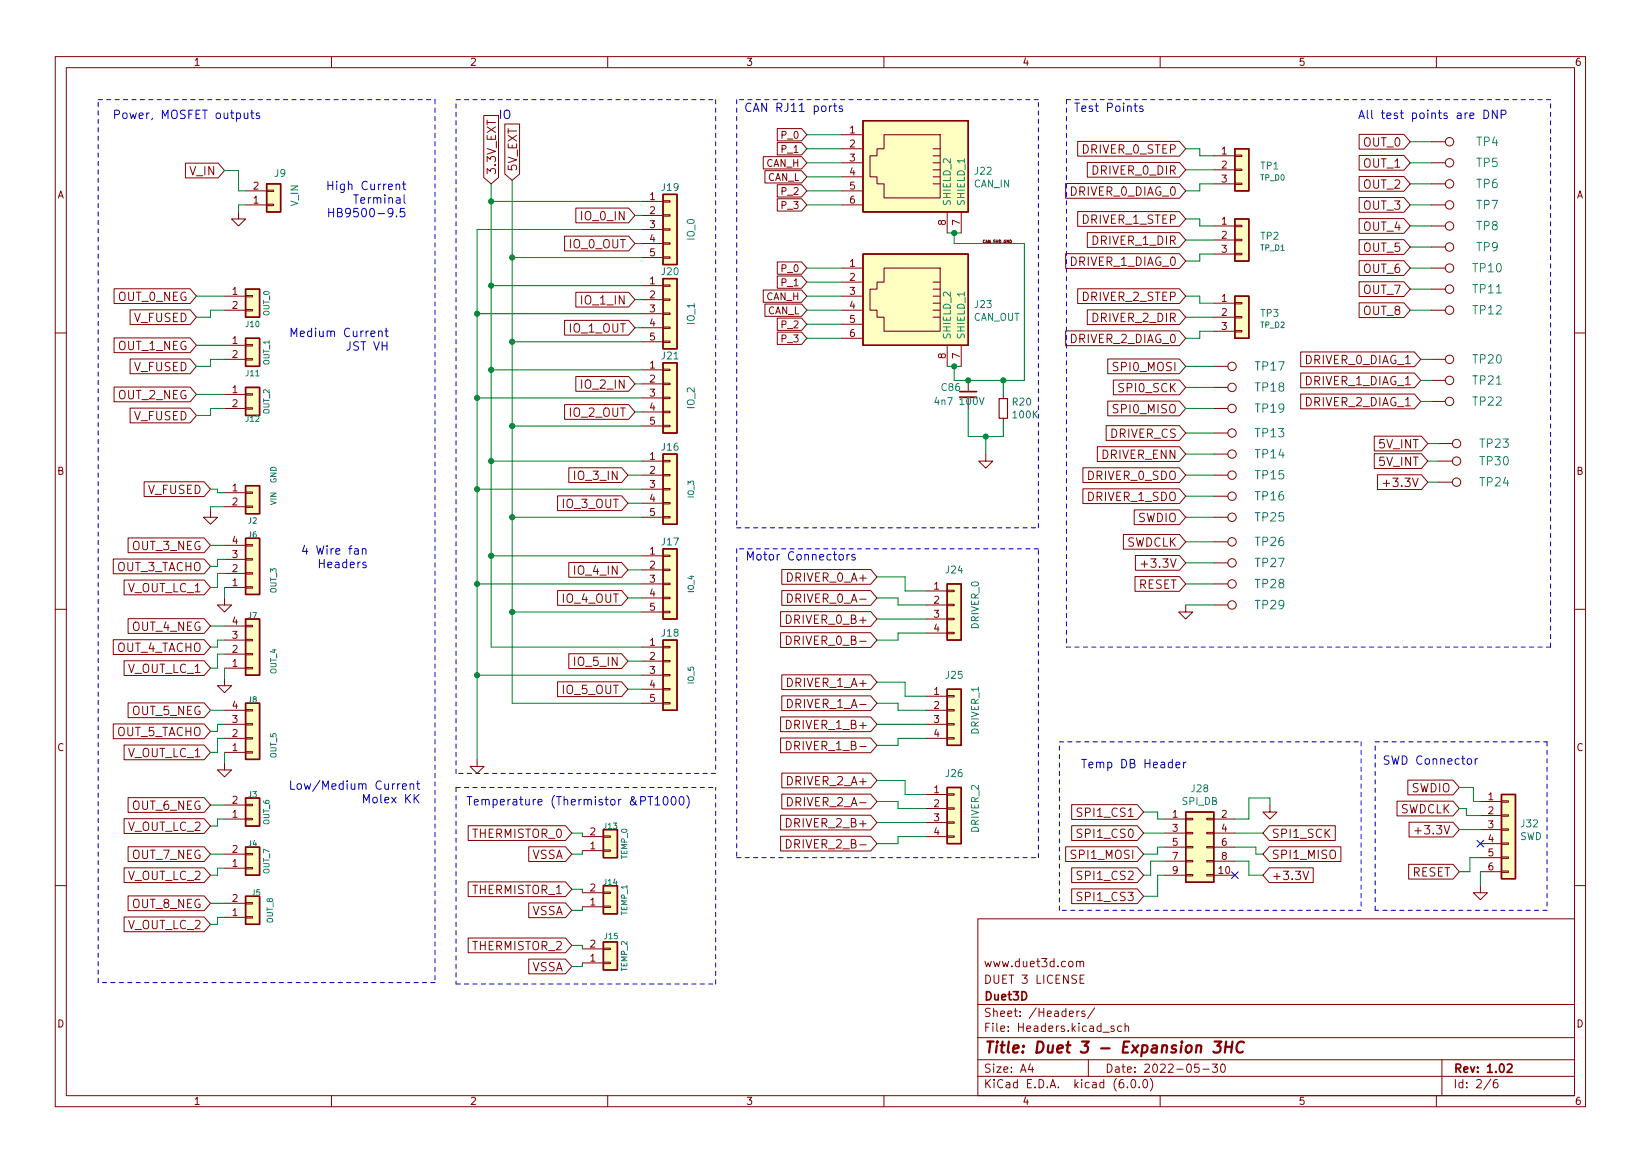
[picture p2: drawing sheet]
<svg xmlns="http://www.w3.org/2000/svg" width="297mm" height="210mm" viewBox="0 0 297 210" stroke-linecap="round" stroke-linejoin="round" font-family="sans-serif">
<g fill="none" stroke="#840000" stroke-width=".18">
<path d="M10 10.2h277v190.1h-277zM12 12.2h273v186.1h-273zM60 10.2v2M110 10.2v2M160 10.2v2M210 10.2v2M260 10.2v2M33.6 29.5h5.9l1.1 1.4-1.1 1.3h-5.9zM43.2 38.3v1.3h1.2l-1.2 1.3-1.3-1.3h1.3M44.4 37.1h3.9M44.4 34.5h3.9M48.3 34.4h1.2v.3h-1.2z"/>
<path d="M48.3 37h1.2v.2h-1.2zM87.6 20.9h2.6v11.2l-1.3 1.2-1.3-1.2zM91.4 22.4h2.6v9.1l-1.3 1.1-1.3-1.1zM104.2 37.6h9.6l1.1 1.4-1.1 1.3h-9.6zM116.2 36.4h3.8M116.2 39h3.8M120 38.9h1.3v.2h-1.3zM120 36.3h1.3v.3h-1.3zM138.2 28.3h6.9l.9 1.2-.9 1.1h-6.9zM138.5 30.9h6.6l.9 1.1-.9 1.1h-6.6zM140.7 25.8h4.4l.9 1.1-.9 1.1h-4.4zM140.7 23.3h4.4l.9 1.1-.9 1.1h-4.4z"/>
<path d="M140.7 36h4.4l.9 1.1-.9 1.1h-4.4zM140.7 33.4h4.4l.9 1.1-.9 1.1h-4.4zM152.4 37.1h3.8M152.4 34.5h3.8M152.4 24.4h3.8M152.4 26.9h3.8M152.4 29.5h3.8M152.4 32h3.8M160 24.4h10.2v11.4h-10.2v-2.5h-1.3v-1.3h-1.2v-3.8h1.2v-1.3h1.3zM168.9 26.9h1.3M168.9 28.2h1.3M168.9 29.5h1.3"/>
<path d="M168.9 30.7h1.3M168.9 32h1.3M168.9 33.3h1.3M171.4 38.3v3.9M174 38.3v3.9M192.9 33.2h20.6l1.1 1.3-1.1 1.4h-20.6zM195.1 38.3h18.4l1.1 1.3-1.1 1.4h-18.4zM195.1 25.6h18.4l1.1 1.3-1.1 1.4h-18.4zM196.8 29.4h16.7l1.1 1.3-1.1 1.4h-16.7zM219.7 28.2h3.8M219.7 30.7h3.8M219.7 33.3h3.8"/>
<path d="M223.5 33.1h1.3v.3h-1.3zM223.5 30.6h1.3v.3h-1.3zM223.5 28.1h1.3v.2h-1.3zM246 39.6h8.1l1.2 1.3-1.2 1.3h-8.1zM246 28.1h8.1l1.2 1.4-1.2 1.3h-8.1zM246 31.9h8.1l1.2 1.4-1.2 1.3h-8.1zM246 24.3h8.1l1.2 1.3-1.2 1.4h-8.1zM246 35.7h8.1l1.2 1.4-1.2 1.3h-8.1zM259.1 37.1h2.5M259.1 33.3h2.5M259.1 29.5h2.5M259.1 25.6h2.5"/>
<path d="M20.6 52.3h13.8l1.2 1.3-1.2 1.3h-13.8zM23.5 56.1h10.9l1.2 1.3-1.2 1.3h-10.9zM40.6 53.6h3.8M40.6 56.1h3.8M44.4 56h1.3v.3h-1.3zM44.4 53.5h1.3v.2h-1.3zM102.2 42.7h11.6l1.1 1.4-1.1 1.3h-11.6zM102.2 58h11.6l1.1 1.3-1.1 1.3h-11.6zM104.2 52.9h9.6l1.1 1.3-1.1 1.4h-9.6zM116.2 51.7h3.8M116.2 54.2h3.8M116.2 56.8h3.8"/>
<path d="M116.2 59.3h3.8M116.2 41.5h3.8M116.2 44.1h3.8M116.2 46.6h3.8M120 59.2h1.3v.2h-1.3zM120 56.6h1.3v.3h-1.3zM120 54.1h1.3v.3h-1.3zM120 51.6h1.3v.2h-1.3zM120 46.5h1.3v.2h-1.3zM120 43.9h1.3v.3h-1.3zM120 41.4h1.3v.3h-1.3zM138.2 52.5h6.9l.9 1.1-.9 1.1h-6.9z"/>
<path d="M138.5 55h6.6l.9 1.1-.9 1.1h-6.6zM140.7 57.6h4.4l.9 1.1-.9 1.1h-4.4zM140.7 49.9h4.4l.9 1.1-.9 1.2h-4.4zM140.7 47.4h4.4l.9 1.1-.9 1.1h-4.4zM152.4 48.5h3.8M152.4 53.6h3.8M152.4 56.1h3.8M152.4 51h3.8M152.4 58.7h3.8M160 48.5h10.2v11.4h-10.2v-2.5h-1.3v-1.3h-1.2v-3.8h1.2v-1.3h1.3zM168.9 51h1.3M168.9 52.3h1.3"/>
<path d="M168.9 53.6h1.3M168.9 54.9h1.3M168.9 56.1h1.3M168.9 57.4h1.3M192.9 59.9h20.6l1.1 1.3-1.1 1.3h-20.6zM192.9 45.9h20.6l1.1 1.3-1.1 1.4h-20.6zM195.1 52.3h18.4l1.1 1.3-1.1 1.3h-18.4zM196.8 56.1h16.7l1.1 1.3-1.1 1.3h-16.7zM196.8 42.1h16.7l1.1 1.3-1.1 1.4h-16.7zM219.7 40.9h3.8M219.7 54.9h3.8M219.7 57.4h3.8"/>
<path d="M219.7 59.9h3.8M219.7 43.4h3.8M219.7 46h3.8M223.5 59.8h1.3v.3h-1.3zM223.5 57.3h1.3v.2h-1.3zM223.5 54.7h1.3v.3h-1.3zM223.5 45.8h1.3v.3h-1.3zM223.5 43.3h1.3v.3h-1.3zM223.5 40.8h1.3v.2h-1.3zM246 47.2h8.1l1.2 1.3-1.2 1.3h-8.1zM246 43.4h8.1l1.2 1.3-1.2 1.3h-8.1zM246 51h8.1l1.2 1.3-1.2 1.4h-8.1z"/>
<path d="M246 54.8h8.1l1.2 1.3-1.2 1.4h-8.1zM259.1 48.5h2.5M259.1 40.9h2.5M259.1 56.1h2.5M259.1 52.3h2.5M259.1 44.7h2.5M10 60.2h2M20.6 61.1h13.8l1.2 1.4-1.2 1.3h-13.8zM20.6 70h13.8l1.2 1.4-1.2 1.3h-13.8zM23.5 65h10.9l1.2 1.3-1.2 1.3h-10.9zM23.5 73.8h10.9l1.2 1.4-1.2 1.3h-10.9zM40.6 71.4h3.8"/>
<path d="M40.6 73.9h3.8M40.6 62.5h3.8M40.6 65h3.8M44.4 73.8h1.3v.2h-1.3zM44.4 71.2h1.3v.3h-1.3zM44.4 64.9h1.3v.2h-1.3zM44.4 62.4h1.3v.2h-1.3zM102.2 73.2h11.6l1.1 1.3-1.1 1.4h-11.6zM104.2 68.1h9.6l1.1 1.4-1.1 1.3h-9.6zM116.2 66.9h3.8M116.2 69.5h3.8M116.2 72h3.8"/>
<path d="M116.2 74.5h3.8M116.2 77.1h3.8M116.2 61.8h3.8M120 77h1.3v.2h-1.3zM120 74.4h1.3v.3h-1.3zM120 71.9h1.3v.2h-1.3zM120 69.3h1.3v.3h-1.3zM120 66.8h1.3v.3h-1.3zM120 61.7h1.3v.3h-1.3zM140.7 60.1h4.4l.9 1.1-.9 1.1h-4.4zM152.4 61.2h3.8M171.4 62.5v3.8"/>
<path d="M174 62.5v3.8M175.3 68.8v2.1M181.6 71.4v.7M181.6 75.7v.7M200.2 77h13.3l1.1 1.4-1.1 1.3h-13.3zM200.5 65h13l1.1 1.3-1.1 1.3h-13zM200.5 72.6h13l1.1 1.3-1.1 1.3h-13zM201.5 68.8h12l1.1 1.3-1.1 1.3h-12zM219.7 73.9h2.5M219.7 70.1h2.5M219.7 78.4h2.5M219.7 66.3h2.5"/>
<path d="M235.4 71.3h20.6l1.2 1.3-1.2 1.4h-20.6zM235.4 63.7h20.6l1.2 1.3-1.2 1.4h-20.6zM235.4 67.5h20.6l1.2 1.3-1.2 1.4h-20.6zM248.8 78.9h8.5l1.1 1.4-1.1 1.3h-8.5zM259.1 65h2.5M259.1 72.6h2.5M259.1 68.8h2.5M285 60.2h2M23.2 97.3h13.8l1.1 1.4-1.1 1.3h-13.8zM26.1 87.2h10.9l1.1 1.3-1.1 1.3h-10.9zM38.1 92.3v1.3h1.3l-1.3 1.3-1.3-1.3h1.3M40.6 89.1h3.8"/>
<path d="M40.6 91.7h3.8M40.6 98.7h3.8M44.4 91.6h1.3v.2h-1.3zM44.4 89h1.3v.3h-1.3zM44.4 98.5h1.3v.3h-1.3zM100.9 89.7h11.6l1.2 1.4-1.2 1.3h-11.6zM103 84.6h9.5l1.2 1.4-1.2 1.3h-9.5zM116.2 83.4h3.8M116.2 86h3.8M116.2 93.6h3.8M116.2 88.5h3.8M116.2 91.1h3.8"/>
<path d="M120 93.5h1.3v.2h-1.3zM120 90.9h1.3v.3h-1.3zM120 88.4h1.3v.2h-1.3zM120 85.8h1.3v.3h-1.3zM120 83.3h1.3v.3h-1.3zM178.4 82.2v1.2h1.3l-1.3 1.3-1.2-1.3h1.2M196 84.6h17.5l1.1 1.4-1.1 1.3h-17.5zM196 88.4h17.5l1.1 1.4-1.1 1.3h-17.5zM198.6 80.8h14.9l1.1 1.4-1.1 1.3h-14.9zM203.3 96.7h10.2l1.1 1.3-1.1 1.4h-10.2zM205.3 92.3h8.2l1.1 1.3-1.1 1.3h-8.2zM219.7 82.2h2.5"/>
<path d="M219.7 98h2.5M219.7 86h2.5M219.7 89.8h2.5M219.7 93.6h2.5M248.8 82.1h8.5l1.1 1.3-1.1 1.4h-8.5zM249.3 85.9h8l1.1 1.3-1.1 1.4h-8zM250.4 87.5h1.1M260.3 87.2h2.6M260.3 80.3h2.6M260.3 83.4h2.6M10 110.2h2M20.5 101.1h16.5l1.1 1.4-1.1 1.3h-16.5z"/>
<path d="M20.5 115.8h16.5l1.1 1.3-1.1 1.3h-16.5zM22.5 105h14.5l1.1 1.3-1.1 1.3h-14.5zM22.5 119.6h14.5l1.1 1.3-1.1 1.3h-14.5zM23.2 111.9h13.8l1.1 1.4-1.1 1.3h-13.8zM40.6 108.2v1.3h1.3l-1.3 1.2-1.2-1.2h1.2M40.6 118.4h3.8M40.6 115.8h3.8M40.6 113.3h3.8M40.6 106.3h3.8M40.6 103.8h3.8M40.6 101.2h3.8M44.4 113.2h1.3v.2h-1.3z"/>
<path d="M44.4 115.7h1.3v.2h-1.3zM44.4 118.2h1.3v.3h-1.3zM44.4 101.1h1.3v.2h-1.3zM44.4 103.6h1.3v.3h-1.3zM44.4 106.2h1.3v.2h-1.3zM100.9 106.9h11.6l1.2 1.3-1.2 1.3h-11.6zM103 118.3h9.5l1.2 1.3-1.2 1.4h-9.5zM103 101.8h9.5l1.2 1.3-1.2 1.4h-9.5zM116.2 100.6h3.8M116.2 103.1h3.8M116.2 105.7h3.8M116.2 108.2h3.8"/>
<path d="M116.2 110.7h3.8M116.2 117.1h3.8M116.2 119.6h3.8M120 110.6h1.3v.3h-1.3zM120 108.1h1.3v.2h-1.3zM120 105.5h1.3v.3h-1.3zM120 103h1.3v.2h-1.3zM120 100.5h1.3v.2h-1.3zM120 119.5h1.3v.3h-1.3zM120 117h1.3v.2h-1.3zM141.3 110.7h16.3l1.1 1.3-1.1 1.3h-16.3zM141.3 114.5h16.3l1.1 1.3-1.1 1.4h-16.3z"/>
<path d="M141.5 106.9h16.1l1.1 1.3-1.1 1.3h-16.1zM141.5 103.1h16.1l1.1 1.3-1.1 1.3h-16.1zM142.3 115.1a.77 .77 0 0 1 .9 .8 .77 .77 0 0 1-.9 .7zM142.6 107.5a.77 .77 0 0 1 .8 .7 .77 .77 0 0 1-.8 .8zM167.6 106.9h3.8M167.6 109.5h3.8M167.6 112h3.8M167.6 114.5h3.8M171.4 114.4h1.3v.3h-1.3zM171.4 111.9h1.3v.2h-1.3zM171.4 109.3h1.3v.3h-1.3zM171.4 106.8h1.3v.3h-1.3z"/>
<path d="M205.4 104.3h8.1l1.1 1.4-1.1 1.3h-8.1zM205.5 100.5h8l1.1 1.3-1.1 1.4h-8zM206.6 102.1h1.1M214.6 109.5v1.2h1.3l-1.3 1.3-1.2-1.3h1.2M219.7 105.7h2.5M219.7 109.5h2.5M219.7 101.8h2.5M285 110.2h2M20.5 131h16.5l1.1 1.3-1.1 1.4h-16.5zM22.5 134.8h14.5l1.1 1.3-1.1 1.4h-14.5zM23.2 127.2h13.8l1.1 1.3-1.1 1.4h-13.8zM40.6 122.8v1.3h1.3l-1.3 1.2-1.2-1.2h1.2"/>
<path d="M40.6 138v1.3h1.3l-1.3 1.3-1.2-1.3h1.2M40.6 128.5h3.8M40.6 131.1h3.8M40.6 133.6h3.8M40.6 136.1h3.8M40.6 120.9h3.8M44.4 128.4h1.3v.2h-1.3zM44.4 130.9h1.3v.3h-1.3zM44.4 133.5h1.3v.2h-1.3zM44.4 136h1.3v.3h-1.3zM44.4 120.8h1.3v.2h-1.3zM86.4 137.4v1.3h1.2l-1.2 1.2-1.3-1.2h1.3"/>
<path d="M100.9 123.4h11.6l1.2 1.3-1.2 1.3h-11.6zM116.2 122.2h3.8M116.2 124.7h3.8M116.2 127.2h3.8M120 127.1h1.3v.3h-1.3zM120 124.6h1.3v.2h-1.3zM120 122h1.3v.3h-1.3zM141.3 133.5h16.3l1.1 1.4-1.1 1.3h-16.3zM141.3 129.7h16.3l1.1 1.4-1.1 1.3h-16.3zM141.5 139.9h16.1l1.1 1.3-1.1 1.4h-16.1zM141.5 122.1h16.1l1.1 1.3-1.1 1.4h-16.1zM141.5 125.9h16.1l1.1 1.3-1.1 1.4h-16.1z"/>
<path d="M142.3 134.1a.77 .77 0 0 1 .9 .8 .77 .77 0 0 1-.9 .8zM142.6 126.5a.77 .77 0 0 1 .8 .8 .77 .77 0 0 1-.8 .7zM167.6 126h3.8M167.6 128.5h3.8M167.6 131.1h3.8M167.6 133.6h3.8M171.4 133.5h1.3v.2h-1.3zM171.4 130.9h1.3v.3h-1.3zM171.4 128.4h1.3v.2h-1.3zM171.4 125.9h1.3v.2h-1.3zM22.5 148.1h14.5l1.1 1.4-1.1 1.3h-14.5zM22.5 157h14.5l1.1 1.4-1.1 1.3h-14.5z"/>
<path d="M23.2 144.3h13.8l1.1 1.4-1.1 1.3h-13.8zM23.2 153.2h13.8l1.1 1.4-1.1 1.3h-13.8zM40.6 148.2h3.8M40.6 157.1h3.8M40.6 154.6h3.8M40.6 145.7h3.8M44.4 154.4h1.3v.3h-1.3zM44.4 157h1.3v.2h-1.3zM44.4 145.5h1.3v.3h-1.3zM44.4 148.1h1.3v.2h-1.3zM84.7 159.6h17.7l1.1 1.3-1.1 1.3h-17.7zM84.7 149.4h17.7l1.1 1.3-1.1 1.4h-17.7z"/>
<path d="M95.7 153.2h6.7l1.1 1.4-1.1 1.3h-6.7zM105.4 151.4h3.8M105.4 153.9h3.8M109.2 151.3h1.3v.2h-1.3zM109.2 153.8h1.3v.2h-1.3zM141.3 147.5h16.3l1.1 1.3-1.1 1.4h-16.3zM141.3 151.3h16.3l1.1 1.3-1.1 1.4h-16.3zM141.5 143.7h16.1l1.1 1.3-1.1 1.4h-16.1zM142.3 151.9a.77 .77 0 0 1 .9 .8 .77 .77 0 0 1-.9 .7zM142.6 144.3a.77 .77 0 0 1 .8 .8 .77 .77 0 0 1-.8 .7zM167.6 143.8h3.8M167.6 146.3h3.8"/>
<path d="M167.6 148.8h3.8M167.6 151.4h3.8M171.4 151.3h1.3v.2h-1.3zM171.4 148.7h1.3v.3h-1.3zM171.4 146.2h1.3v.2h-1.3zM171.4 143.6h1.3v.3h-1.3zM192.9 153.2h13l1.1 1.4-1.1 1.3h-13zM194 157h11.9l1.1 1.4-1.1 1.3h-11.9zM194 145.6h11.9l1.1 1.3-1.1 1.4h-11.9zM194 149.4h11.9l1.1 1.3-1.1 1.4h-11.9zM210.8 148.2h3.8M210.8 158.4h3.8"/>
<path d="M210.8 150.7h3.8M210.8 153.3h3.8M210.8 155.8h3.8M214.6 158.2h1.3v.3h-1.3zM214.6 155.7h1.3v.3h-1.3zM214.6 153.2h1.3v.2h-1.3zM214.6 150.6h1.3v.3h-1.3zM214.6 148.1h1.3v.2h-1.3zM218.4 158.2h1.3v.3h-1.3zM218.4 155.7h1.3v.3h-1.3zM218.4 153.2h1.3v.2h-1.3zM218.4 150.6h1.3v.3h-1.3z"/>
<path d="M218.4 148.1h1.3v.2h-1.3zM219.7 148.2h3.8M219.7 158.4h3.8M219.7 150.7h3.8M219.7 153.3h3.8M219.7 155.8h3.8M229.7 157h8v2.7h-8l-1.1-1.3zM229.7 149.4h12v2.7h-12l-1.1-1.4zM229.7 153.2h13v2.7h-13l-1.1-1.3zM229.9 145.7v1.2h1.2l-1.2 1.3-1.3-1.3h1.3M235.9 157.6l.5 1.6 .5-1.6M252.9 145h10.1l1.2 1.3-1.2 1.3h-10.1z"/>
<path d="M254.8 141.2h8.2l1.2 1.3-1.2 1.3h-8.2zM255 156.4h8l1.2 1.3-1.2 1.4h-8zM255.1 148.8h7.9l1.2 1.3-1.2 1.3h-7.9zM256.1 150.3h1.2M268 145h3.8M268 147.6h3.8M268 150.1h3.8M268 152.6h3.8M268 155.2h3.8M268 157.7h3.8M271.8 157.6h1.2v.3h-1.2zM271.8 155.1h1.2v.2h-1.2z"/>
<path d="M271.8 152.5h1.2v.3h-1.2zM271.8 150h1.2v.2h-1.2zM271.8 147.4h1.2v.3h-1.2zM271.8 144.9h1.2v.3h-1.2zM10 160.2h2M22.5 165.9h14.5l1.1 1.4-1.1 1.3h-14.5zM23.2 162.1h13.8l1.1 1.3-1.1 1.4h-13.8zM40.6 166h3.8M40.6 163.4h3.8M44.4 163.3h1.3v.3h-1.3zM44.4 165.9h1.3v.2h-1.3zM84.7 169.7h17.7l1.1 1.4-1.1 1.3h-17.7z"/>
<path d="M95.7 173.5h6.7l1.1 1.4-1.1 1.3h-6.7zM95.7 163.4h6.7l1.1 1.3-1.1 1.3h-6.7zM105.4 174.2h3.8M105.4 171.7h3.8M105.4 164.1h3.8M105.4 161.5h3.8M109.2 171.6h1.3v.2h-1.3zM109.2 174.1h1.3v.3h-1.3zM109.2 161.4h1.3v.3h-1.3zM109.2 164h1.3v.2h-1.3zM177 166.3h108v32h-108zM194 160.8h11.9l1.1 1.4-1.1 1.3h-11.9z"/>
<path d="M194.9 174.1l.2-.2 .3 .1 .1 .9M194.9 173.9v1M195.5 174.1l.2-.2 .4 .1v.9M195.5 177.1h.5M196.2 176.4h-.7v1.5h.7M268 160.3v1.2h1.2l-1.2 1.3-1.3-1.3h1.3M285 160.2h2M60 198.3v2M110 198.3v2M160 198.3v2M177 194.8h108M177 191.8h108"/>
<path d="M177 187.8h108M177 181.8h108M186.5 192.5l-.4 1h1M186.9 193v1M194.9 182.9v1M195.4 182.9l-.3 .1-.2 .2M196.4 183l-.4-.1-.2 .2 .1 .3 .5 .1v.4h-.6M197 191.8v3M198.1 182.4l-1.2 1.9M201.6 185.7l-.3-.1-.2 .2v.3l.5 .1v.4h-.5M203 185.7l-.4-.1-.3 .3v.4l.1 .3h.6M203.6 185.8l.3-.2 .3 .1 .1 .9"/>
<path d="M203.6 185.1v1.5M204.1 196.7v.1M204.9 195.4l.2-.1a.8 .8 0 0 1 .5 .8 .8 .8 0 0 1-.5 .7 1 1 0 0 1-.2-1.4zM206.2 196.7v.1M207.1 195.4l.1-.1a.8 .8 0 0 1 .5 .8 .8 .8 0 0 1-.5 .7 1 1 0 0 1-.1-1.4zM208.2 195.1a1.72 1.72 0 0 1 0 2.3M210 198.3v2M217 192.5h-.7l-.1 .7 .2-.1 .5 .1 .2 .2-.1 .5-.2 .1-.6-.1M217.7 193.5h1.2M219.4 192.5h1l-.5 .6 .4 .1v.7l-.2 .1h-.5l-.2-.1M221.1 192.7l.2-.2a.8 .8 0 0 1 .5 .8 .8 .8 0 0 1-.5 .7l-.2-.1-.2-.4zM260 198.3v2"/>
<path d="M261 191.8v6.5M269.9 195.3l-1.3 1.9M271 195.3a.6 .6 0 0 0-.7 .7v.5l.1 .3h.5l.2-.1 .1-.5-.2-.2-.4-.1-.3 .3"/>
<circle cx="262.4" cy="29.5" r=".76"/>
<circle cx="262.4" cy="25.6" r=".76"/>
<circle cx="262.4" cy="37.1" r=".76"/>
<circle cx="262.4" cy="33.3" r=".76"/>
<circle cx="262.4" cy="48.5" r=".76"/>
<circle cx="262.4" cy="52.3" r=".76"/>
<circle cx="262.4" cy="40.9" r=".76"/>
<circle cx="262.4" cy="56.1" r=".76"/>
<circle cx="262.4" cy="44.7" r=".76"/>
<circle cx="223" cy="78.4" r=".76"/>
<circle cx="223" cy="66.3" r=".76"/>
<circle cx="223" cy="73.9" r=".76"/>
<circle cx="223" cy="70.1" r=".76"/>
<circle cx="262.4" cy="68.8" r=".76"/>
<circle cx="262.4" cy="72.6" r=".76"/>
<circle cx="262.4" cy="65" r=".76"/>
<circle cx="223" cy="82.2" r=".76"/>
<circle cx="223" cy="89.8" r=".76"/>
<circle cx="223" cy="93.6" r=".76"/>
<circle cx="223" cy="98" r=".76"/>
<circle cx="223" cy="86" r=".76"/>
<circle cx="263.7" cy="80.3" r=".76"/>
<circle cx="263.7" cy="83.4" r=".76"/>
<circle cx="263.7" cy="87.2" r=".76"/>
<circle cx="223" cy="105.7" r=".76"/>
<circle cx="223" cy="101.8" r=".76"/>
<circle cx="223" cy="109.5" r=".76"/>
</g>
<path d="M173.7 70.9h3.1M272.8 192.7l.6-.2 .2 .2 .1 .3-.9 1h.9" fill="none" stroke="#840000" stroke-width=".3"/>
<path d="M219.9 188.5h1.2l-.8 .7h.3l.3 .2v.7l-.1 .2-.3 .2h-.6l-.3-.2M221.8 189.4h1.2M222 188.5l-.3 2M223.1 188.5l-.3 2M225.2 188.7a.88 .88 0 0 0-1-.1 .88 .88 0 0 0-.4 1 .69 .69 0 0 0 .3 .8 .69 .69 0 0 0 .9-.1" fill="none" stroke="#840000" stroke-width=".4"/>
<path d="M180.8 72.1h1.6v3.6h-1.6z" fill="none" stroke="#840000" stroke-width=".2"/>
<g fill="#ffffc2" stroke="#ffffc2" stroke-width=".18">
<path d="M271.8 143.8h2.5v15.2h-2.5z"/>
<path d="M44.4 87.9h2.6v5.1h-2.6z"/>
<path d="M214.6 146.9h5.1v12.7h-5.1z"/>
<path d="M44.4 70.1h2.6v5.1h-2.6z"/>
<path d="M44.4 52.3h2.6v5.1h-2.6z"/>
<path d="M44.4 61.2h2.6v5.1h-2.6z"/>
<path d="M48.3 33.3h2.5v5h-2.5z"/>
<path d="M120 99.3h2.6v12.7h-2.6z"/>
<path d="M120 115.8h2.6v12.7h-2.6z"/>
<path d="M44.4 162.2h2.6v5.1h-2.6z"/>
<path d="M44.4 153.3h2.6v5.1h-2.6z"/>
<path d="M171.4 105.7h2.6v10.1h-2.6z"/>
<path d="M171.4 124.7h2.6v10.2h-2.6z"/>
<path d="M223.5 53.6h2.6v7.6h-2.6z"/>
<path d="M156.2 46h19.1v16.5h-19.1z"/>
<path d="M223.5 26.9h2.6v7.6h-2.6z"/>
<path d="M171.4 142.5h2.6v10.1h-2.6z"/>
<path d="M44.4 127.2h2.6v10.2h-2.6z"/>
<path d="M44.4 144.4h2.6v5.1h-2.6z"/>
<path d="M109.2 170.4h2.6v5.1h-2.6z"/>
<path d="M109.2 160.3h2.6v5h-2.6z"/>
<path d="M109.2 150.1h2.6v5.1h-2.6z"/>
<path d="M156.2 21.8h19.1v16.5h-19.1z"/>
<path d="M44.4 112h2.6v10.2h-2.6z"/>
<path d="M44.4 97.4h2.6v10.2h-2.6z"/>
<path d="M120 65.7h2.6v12.7h-2.6z"/>
<path d="M120 50.4h2.6v12.7h-2.6z"/>
<path d="M120 35.2h2.6v12.7h-2.6z"/>
<path d="M120 82.2h2.6v12.7h-2.6z"/>
<path d="M223.5 39.6h2.6v7.6h-2.6z"/>
</g>
<g fill="none" stroke="#840000" stroke-width=".25">
<path d="M48.3 33.3h2.5v5h-2.5zM120 35.2h2.6v12.7h-2.6zM156.2 21.8h19.1v16.5h-19.1zM223.5 26.9h2.6v7.6h-2.6zM223.5 39.6h2.6v7.6h-2.6zM44.4 52.3h2.6v5.1h-2.6zM120 50.4h2.6v12.7h-2.6zM156.2 46h19.1v16.5h-19.1zM223.5 53.6h2.6v7.6h-2.6zM44.4 70.1h2.6v5.1h-2.6zM44.4 61.2h2.6v5.1h-2.6zM120 65.7h2.6v12.7h-2.6z"/>
<path d="M44.4 87.9h2.6v5.1h-2.6zM44.4 97.4h2.6v10.2h-2.6zM120 99.3h2.6v12.7h-2.6zM120 82.2h2.6v12.7h-2.6zM44.4 112h2.6v10.2h-2.6zM120 115.8h2.6v12.7h-2.6zM171.4 105.7h2.6v10.1h-2.6zM44.4 127.2h2.6v10.2h-2.6zM171.4 124.7h2.6v10.2h-2.6zM44.4 153.3h2.6v5.1h-2.6zM44.4 144.4h2.6v5.1h-2.6zM109.2 150.1h2.6v5.1h-2.6z"/>
<path d="M171.4 142.5h2.6v10.1h-2.6zM214.6 146.9h5.1v12.7h-5.1zM271.8 143.8h2.5v15.2h-2.5zM44.4 162.2h2.6v5.1h-2.6zM109.2 170.4h2.6v5.1h-2.6zM109.2 160.3h2.6v5h-2.6z"/>
</g>
<path d="M173.7 71.9h3.1" fill="none" stroke="#840000" stroke-width=".33"/>
<path d="M177.3 71.9l.4 1.3 .4-1.3" fill="none" stroke="#008484" stroke-width=".18"/>
<g fill="none" stroke="#0000c2" stroke-width=".18">
<path d="M45.6 19.9v1.3l.3 .3M150.9 19.2h.6M151.1 18.7v1.3l.4 .2M152.5 19.2h-.4l-.2 .2 .1 .2 .5 .1v.4h-.6M205.3 19.2h.6M205.5 18.7v1.3l.4 .2M206.9 19.2h-.4l-.2 .2 .1 .2 .5 .1v.4h-.6M268.6 19.9a.77 .77 0 0 1 .9 .8 .77 .77 0 0 1-.9 .8zM271 19.9v1.6l-.9-1.6v1.6M44.2 20.4l.1 1 .3 .1 .3-.2M44.9 20.4v1.1M45.4 20.4h.5"/>
<path d="M47 20.5l-.4-.1-.2 .3v.2l.6 .1v.4h-.6M59.4 32.8v1.5M59.4 33.5h.8M59.5 37.7v1.5M59.5 38.4h.9M60.4 37.7v1.5M61.1 38.4h.7l.1-.3-.1-.3-.7-.1v1.5h.6l.3-.3a.4 .4 0 0 0-.4-.5M72.9 33.3h.5M73.1 32.8v1.3l.3 .2M271.7 20.7h.8l.1-.3-.1-.3-.2-.2h-.6v1.6M69.7 59.9h.6M69.9 59.4v1.3l.4 .2"/>
<path d="M52.7 60.9v-1.5l.5 1.1 .5-1.1v1.5M55.1 98.7l-.3 1.1h.9M55.5 99.3v1M151.9 100.5l.2-.2 .5 .2 .1 .5-.2 .3h-.4l-.2-.1zM153.3 100.3v1M153.7 100.3l-.2 .1-.2 .2M154.8 100.4l-.4-.1-.2 .2 .1 .3 .5 .1v.4h-.6M212.9 138.4l.7-.1-.1-.3-.4-.1-.2 .2v.8h.6M214.2 137.9v1M214.7 137.9l-.3 .1-.2 .2M265.7 137.4l.2-.1 .4 .1 .1 .6-.2 .2-.3 .1-.2-.2zM267 137.3v1"/>
<path d="M267.5 137.3h-.3l-.2 .3M52.6 141.3v1.5h.7M53.8 142l.3-.2 .4 .2 .1 .5-.2 .3h-.3l-.3-.1zM65.8 145.3v-1.5l.5 1 .5-1v1.5M75.4 141.8h.6M75.6 141.3v1.3l.4 .2M118.6 144.6l.4-.5v1.6M118.6 145.7h.9M120.2 144.3l.2-.2a.81 .81 0 0 1 .5 .8 .81 .81 0 0 1-.5 .8l-.2-.2-.2-.4zM121.7 144.2l.2-.1a.81 .81 0 0 1 .5 .8 .81 .81 0 0 1-.5 .8 1.01 1.01 0 0 1-.2-1.5zM123.1 144.3l.2-.2a.81 .81 0 0 1 .5 .8 .81 .81 0 0 1-.5 .8l-.2-.2-.2-.4zM124.3 143.9a1.75 1.75 0 0 1 0 2.3"/>
</g>
<g fill="none" stroke="#0000c2" stroke-width=".18" stroke-dasharray=".8 .8">
<path d="M17.8 18h60.9M78.7 18v159.8M82.5 18h47M129.5 18v121.9M133.3 18v77.5M188 18h-54.7M193 18v99.1M280.7 18h-87.7M133.3 99.3v55.9M133.3 95.5h54.7M188 99.3h-54.7M188 95.5v-77.5"/>
<path d="M193 117.1h87.7M280.7 117.1v-99.1M82.5 139.9v-121.9M129.5 139.9h-47M191.8 134.2h54.6M246.4 134.2v30.5M248.9 134.2h31.1M280 134.2v30.5M82.5 142.5h47M82.5 142.5v35.5M133.3 155.2h54.7M188 155.2v-55.9"/>
<path d="M17.8 177.8v-159.8M78.7 177.8h-60.9M82.5 178h47M129.5 178v-35.5M191.8 164.7v-30.5M246.4 164.7h-54.6M248.9 164.7v-30.5M280 164.7h-31.1"/>
</g>
<g fill="none" stroke="#008400" stroke-width=".18">
<path d="M40.6 30.9h2.6v3.6h1.2M44.4 37.1h-1.2v1.2M88.9 33.3v83.8h27.3M88.9 36.4h27.3M92.7 32.6v94.6h23.5M114.9 39h1.3M146 32h6.4M146 34.5h6.4M146 29.5h6.4M146 37.1h6.4M146 26.9h6.4M146 24.4h6.4"/>
<path d="M214.6 26.9h2.6v1.3h2.5M214.6 39.6h2.6v1.3h2.5M214.6 30.7h5.1M219.7 33.3h-2.5v1.2h-2.6M255.3 29.5h3.8M255.3 37.1h3.8M255.3 25.6h3.8M255.3 33.3h3.8M35.6 53.6h5M40.6 56.1h-2.5v1.3h-2.5M86.4 56.8h29.8M88.9 51.7h27.3"/>
<path d="M92.7 46.6h23.5M114.9 54.2h1.3M114.9 59.3h1.3M114.9 44.1h1.3M116.2 41.5h-29.8v95.9M146 56.1h6.4M146 58.7h6.4M146 51h6.4M146 48.5h6.4M146 53.6h6.4M171.4 42.2h2.6M172.7 42.2v1.9h12.7v24.7h-12.7v-2.5"/>
<path d="M214.6 53.6h2.6v1.3h2.5M214.6 57.4h5.1M214.6 43.4h5.1M219.7 59.9h-2.5v1.3h-2.6M219.7 46h-2.5v1.2h-2.6M255.3 56.1h3.8M255.3 48.5h3.8M255.3 40.9h3.8M255.3 52.3h3.8M255.3 44.7h3.8M35.6 62.5h5M35.6 71.4h5"/>
<path d="M40.6 65h-2.5v1.3h-2.5M40.6 73.9h-2.5v1.3h-2.5M86.4 72h29.8M88.9 66.9h27.3M92.7 77.1h23.5M92.7 61.8h23.5M114.9 74.5h1.3M114.9 69.5h1.3M146 61.2h6.4M171.4 66.3h2.6M175.3 73.9v5.1h6.3v-2.6M178.4 79v3.2"/>
<path d="M181.6 68.8v2.6M214.6 66.3h5.1M214.6 73.9h5.1M214.6 70.1h5.1M214.6 78.4h5.1M257.2 68.8h1.9M257.2 65h1.9M257.2 72.6h1.9M38.1 88.5h1.3v.6h1.2M38.1 98.7h2.5M40.6 91.7h-2.5v.6M86.4 88.5h29.8"/>
<path d="M88.9 83.4h27.3M92.7 93.6h23.5M113.7 86h2.5M113.7 91.1h2.5M214.6 86h5.1M214.6 82.2h5.1M214.6 93.6h5.1M214.6 98h5.1M214.6 89.8h5.1M258.4 80.3h1.9M258.4 87.2h1.9M258.4 83.4h1.9"/>
<path d="M38.1 113.3h2.5M40.6 115.8h-1.2v1.3h-1.3M40.6 101.2h-1.2v1.3h-1.3M40.6 103.8h-1.2v2.5h-1.3M40.6 118.4h-1.2v2.5h-1.3M40.6 106.3v1.9M86.4 105.7h29.8M88.9 100.6h27.3M92.7 110.7h23.5M113.7 108.2h2.5M113.7 103.1h2.5M113.7 119.6h2.5"/>
<path d="M158.7 108.2h3.9v1.3h5M158.7 104.4h5.1v2.5h3.8M158.7 112h8.9M167.6 114.5h-5v1.3h-3.9M214.6 109.5h5.1M214.6 105.7h5.1M214.6 101.8h5.1M38.1 128.5h2.5M40.6 131.1h-1.2v1.2h-1.3M40.6 133.6h-1.2v2.5h-1.3M40.6 120.9v1.9M40.6 136.1v1.9"/>
<path d="M86.4 122.2h29.8M113.7 124.7h2.5M158.7 123.4h5.1v2.6h3.8M158.7 127.2h3.9v1.3h5M158.7 131.1h8.9M167.6 133.6h-5v1.3h-3.9M38.1 154.6h2.5M38.1 145.7h2.5M40.6 148.2h-1.2v1.3h-1.3M40.6 157.1h-1.2v1.3h-1.3M103.5 150.7h1.9v.7M105.4 153.9v.7h-1.9"/>
<path d="M158.7 145h3.9v1.3h5M158.7 141.2h5.1v2.6h3.8M158.7 148.8h8.9M167.6 151.4h-5v1.2h-3.9M207 150.7h3.8M207 146.9h2.5v1.3h1.3M210.8 153.3h-1.3v1.3h-2.5M210.8 158.4h-1.3v3.8h-2.5M210.8 155.8h-2.5v2.6h-1.3M223.5 150.7h5.1M223.5 153.3h3.8v1.3h1.3M223.5 155.8h2.6v2.6h2.5"/>
<path d="M229.9 145.7v-1.3h-3.8v3.8h-2.6M264.2 146.3h1.2v1.3h2.6M264.2 150.1h3.8M264.2 142.5h2.5v2.5h1.3M268 155.2h-1.9v2.5h-1.9M268 157.7v2.6M38.1 163.4h2.5M40.6 166h-1.2v1.3h-1.3M103.5 160.9h1.9v.6M103.5 171.1h1.9v.6M105.4 164.1v.6h-1.9M105.4 174.2v.7h-1.9"/>
</g>
<path d="M222.9 157.8l1.2 1.2M224.1 157.8l-1.2 1.2M267.4 152l1.2 1.3M268.6 152l-1.2 1.3" fill="none" stroke="#000084" stroke-width=".18"/>
<g fill="#008400" stroke="#008400" stroke-width=".18">
<circle cx="88.9" cy="51.7" r=".46"/>
<circle cx="92.7" cy="46.6" r=".46"/>
<circle cx="88.9" cy="36.4" r=".46"/>
<circle cx="178.4" cy="79" r=".46"/>
<circle cx="175.3" cy="68.8" r=".46"/>
<circle cx="172.7" cy="66.3" r=".46"/>
<circle cx="172.7" cy="42.2" r=".46"/>
<circle cx="181.6" cy="68.8" r=".46"/>
<circle cx="86.4" cy="56.8" r=".46"/>
<circle cx="88.9" cy="66.9" r=".46"/>
<circle cx="86.4" cy="72" r=".46"/>
<circle cx="92.7" cy="61.8" r=".46"/>
<circle cx="92.7" cy="110.7" r=".46"/>
<circle cx="86.4" cy="122.2" r=".46"/>
<circle cx="86.4" cy="105.7" r=".46"/>
<circle cx="88.9" cy="100.6" r=".46"/>
<circle cx="86.4" cy="88.5" r=".46"/>
<circle cx="88.9" cy="83.4" r=".46"/>
<circle cx="92.7" cy="93.6" r=".46"/>
<circle cx="92.7" cy="77.1" r=".46"/>
</g>
<text font-size="2.8" fill="#840000" x="178" y="190.6">Title: Duet 3 - Expansion 3HC</text>
<g font-size="2.1" fill="#0000c2">
<text x="20.3" y="21.5">Power, MOSFET outputs</text>
<text x="90.2" y="21.5">IO</text>
<text x="134.6" y="20.3">CAN RJ11 ports</text>
<text x="194.3" y="20.3">Test Points</text>
<text x="245.7" y="21.5">All test points are DNP</text>
<text x="60.7" y="34.4">High Current</text>
<text x="62.2" y="39.3">HB9500-9.5</text>
<text x="64.8" y="36.9">Terminal</text>
<text x="54.2" y="61">Medium Current</text>
<text x="63.1" y="63.4">JST VH</text>
<text x="56.5" y="100.4">4 Wire fan</text>
<text x="134.9" y="101.4">Motor Connectors</text>
<text x="58.3" y="102.8">Headers</text>
<text x="55.1" y="142.9">Low/Medium Current</text>
<text x="195.6" y="139">Temp DB Header</text>
<text x="250.2" y="138.4">SWD Connector</text>
<text x="66.5" y="145.4">Molex KK</text>
<text x="84.3" y="145.7">Temperature (Thermistor &amp;PT1000)</text>
</g>
<g font-size="2.1" fill="#840000">
<text x="196" y="27.8">DRIVER_0_STEP</text>
<text x="246.9" y="26.5">OUT_0</text>
<text x="34.4" y="31.7">V_IN</text>
<text x="89.8" y="31.7" transform="rotate(-90 89.8 31.7)">3.3V_EXT</text>
<text x="93.6" y="31.1" transform="rotate(-90 93.6 31.1)">5V_EXT</text>
<text x="193.9" y="35.4">DRIVER_0_DIAG_0</text>
<text x="197.9" y="31.6">DRIVER_0_DIR</text>
<text x="246.9" y="30.3">OUT_1</text>
<text x="246.9" y="34.1">OUT_2</text>
<text x="105.5" y="39.9">IO_0_IN</text>
<text x="196" y="40.5">DRIVER_1_STEP</text>
<text x="246.9" y="41.8">OUT_4</text>
<text x="246.9" y="37.9">OUT_3</text>
<text x="103.1" y="44.9">IO_0_OUT</text>
<text x="197.9" y="44.3">DRIVER_1_DIR</text>
<text x="246.9" y="45.6">OUT_5</text>
<text x="193.9" y="48.1">DRIVER_1_DIAG_0</text>
<text x="246.9" y="49.4">OUT_6</text>
<text x="246.9" y="53.2">OUT_7</text>
<text x="21.4" y="54.5">OUT_0_NEG</text>
<text x="24.2" y="58.3">V_FUSED</text>
<text x="105.5" y="55.1">IO_1_IN</text>
<text x="196" y="54.5">DRIVER_2_STEP</text>
<text x="197.9" y="58.3">DRIVER_2_DIR</text>
<text x="246.9" y="57">OUT_8</text>
<text x="21.4" y="63.3">OUT_1_NEG</text>
<text x="103.1" y="60.2">IO_1_OUT</text>
<text x="193.9" y="62.1">DRIVER_2_DIAG_0</text>
<text x="236.4" y="65.9">DRIVER_0_DIAG_1</text>
<text x="24.2" y="67.2">V_FUSED</text>
<text x="105.5" y="70.3">IO_2_IN</text>
<text x="201.9" y="67.2">SPI0_MOSI</text>
<text x="202.8" y="71">SPI0_SCK</text>
<text x="236.4" y="69.7">DRIVER_1_DIAG_1</text>
<text x="21.4" y="72.2">OUT_2_NEG</text>
<text x="24.2" y="76">V_FUSED</text>
<text x="103.1" y="75.4">IO_2_OUT</text>
<text x="201.9" y="74.8">SPI0_MISO</text>
<text x="236.4" y="73.5">DRIVER_2_DIAG_1</text>
<text x="199.4" y="83">DRIVER_ENN</text>
<text x="201" y="79.2">DRIVER_CS</text>
<text x="249.7" y="81.1">5V_INT</text>
<text x="26.8" y="89.4">V_FUSED</text>
<text x="104.2" y="86.8">IO_3_IN</text>
<text x="196.9" y="86.8">DRIVER_0_SDO</text>
<text x="249.7" y="84.3">5V_INT</text>
<text x="251.3" y="88.1">+3.3V</text>
<text x="101.9" y="91.9">IO_3_OUT</text>
<text x="196.9" y="90.7">DRIVER_1_SDO</text>
<text x="205.9" y="94.5">SWDIO</text>
<text x="24" y="99.5">OUT_3_NEG</text>
<text x="203.8" y="98.9">SWDCLK</text>
<text x="21" y="103.4">OUT_3_TACHO</text>
<text x="23.1" y="107.2">V_OUT_LC_1</text>
<text x="104.2" y="104">IO_4_IN</text>
<text x="142.9" y="105.3">DRIVER_0_A+</text>
<text x="206" y="106.5">RESET</text>
<text x="207.5" y="102.7">+3.3V</text>
<text x="101.9" y="109.1">IO_4_OUT</text>
<text x="142.9" y="112.9">DRIVER_0_B+</text>
<text x="143.4" y="109.1">DRIVER_0_A-</text>
<text x="21" y="118">OUT_4_TACHO</text>
<text x="24" y="114.1">OUT_4_NEG</text>
<text x="143.4" y="116.7">DRIVER_0_B-</text>
<text x="23.1" y="121.8">V_OUT_LC_1</text>
<text x="101.9" y="125.6">IO_5_OUT</text>
<text x="104.2" y="120.5">IO_5_IN</text>
<text x="142.9" y="124.3">DRIVER_1_A+</text>
<text x="24" y="129.4">OUT_5_NEG</text>
<text x="142.9" y="131.9">DRIVER_1_B+</text>
<text x="143.4" y="128.1">DRIVER_1_A-</text>
<text x="21" y="133.2">OUT_5_TACHO</text>
<text x="23.1" y="137">V_OUT_LC_1</text>
<text x="143.4" y="135.7">DRIVER_1_B-</text>
<text x="142.9" y="142.1">DRIVER_2_A+</text>
<text x="255.4" y="143.4">SWDIO</text>
<text x="24" y="146.5">OUT_6_NEG</text>
<text x="142.9" y="149.7">DRIVER_2_B+</text>
<text x="143.4" y="145.9">DRIVER_2_A-</text>
<text x="195.6" y="147.8">SPI1_CS1</text>
<text x="253.3" y="147.2">SWDCLK</text>
<text x="23.1" y="150.3">V_OUT_LC_2</text>
<text x="24" y="155.4">OUT_7_NEG</text>
<text x="85.6" y="151.6">THERMISTOR_0</text>
<text x="96.2" y="155.4">VSSA</text>
<text x="143.4" y="153.5">DRIVER_2_B-</text>
<text x="194.3" y="155.4">SPI1_MOSI</text>
<text x="195.6" y="151.6">SPI1_CS0</text>
<text x="230.1" y="151.6">SPI1_SCK</text>
<text x="230.1" y="155.4">SPI1_MISO</text>
<text x="257" y="151">+3.3V</text>
<text x="23.1" y="159.2">V_OUT_LC_2</text>
<text x="85.6" y="161.8">THERMISTOR_1</text>
<text x="195.6" y="159.2">SPI1_CS2</text>
<text x="230.1" y="159.2">+3.3V</text>
<text x="255.6" y="158.6">RESET</text>
<text x="24" y="164.3">OUT_8_NEG</text>
<text x="96.2" y="165.6">VSSA</text>
<text x="195.6" y="163">SPI1_CS3</text>
<text x="23.1" y="168.1">V_OUT_LC_2</text>
<text x="85.6" y="171.9">THERMISTOR_2</text>
<text x="96.2" y="175.7">VSSA</text>
<text x="178" y="178">DUET 3 LICENSE</text>
<text x="178" y="175">www.duet3d.com</text>
<text x="178" y="184">Sheet: /Headers/</text>
<text x="178" y="181">Duet3D</text>
<text x="178" y="186.7">File: Headers.kicad_sch</text>
<text x="178" y="196.9">KiCad E.D.A. kicad (6.0.0)</text>
<text x="178" y="194.1">Size: A4</text>
<text x="200" y="194.1">Date: 2022-05-30</text>
<text x="263" y="194.1">Rev: 1.02</text>
<text x="263" y="196.9">Id: 2/6</text>
</g>
<g font-size="2.1" fill="#008484">
<text x="267.3" y="26.4">TP4</text>
<text x="267.3" y="30.2">TP5</text>
<text x="267.3" y="34">TP6</text>
<text x="267.3" y="41.7">TP8</text>
<text x="267.3" y="37.8">TP7</text>
<text x="267.3" y="45.5">TP9</text>
<text x="266.7" y="49.3">TP10</text>
<text x="266.7" y="53.1">TP11</text>
<text x="266.7" y="56.9">TP12</text>
<text x="266.7" y="65.8">TP20</text>
<text x="227.3" y="70.9">TP18</text>
<text x="227.3" y="67.1">TP17</text>
<text x="266.7" y="69.6">TP21</text>
<text x="227.3" y="74.7">TP19</text>
<text x="266.7" y="73.4">TP22</text>
<text x="227.3" y="82.9">TP14</text>
<text x="227.3" y="79.1">TP13</text>
<text x="268" y="81">TP23</text>
<text x="227.3" y="86.7">TP15</text>
<text x="268" y="88">TP24</text>
<text x="268" y="84.2">TP30</text>
<text x="227.3" y="90.5">TP16</text>
<text x="227.3" y="94.4">TP25</text>
<text x="227.3" y="98.8">TP26</text>
<text x="227.3" y="106.4">TP28</text>
<text x="227.3" y="102.6">TP27</text>
<text x="227.3" y="110.2">TP29</text>
</g>
<g font-size="1.8" fill="#840000">
<text x="35" y="11.9">1</text>
<text x="85" y="11.9">2</text>
<text x="135" y="11.9">3</text>
<text x="185" y="11.9">4</text>
<text x="235" y="11.9">5</text>
<text x="285" y="11.9">6</text>
<text x="141.6" y="27.6">P_1</text>
<text x="141.6" y="25.1">P_0</text>
<text x="153.8" y="24.1">1</text>
<text x="153.8" y="26.7">2</text>
<text x="153.8" y="29.2">3</text>
<text x="221.1" y="27.9">1</text>
<text x="10.3" y="35.9">A</text>
<text x="45.9" y="34.3">2</text>
<text x="138.7" y="30.2">CAN_H</text>
<text x="138.9" y="32.7">CAN_L</text>
<text x="141.6" y="35.3">P_2</text>
<text x="153.8" y="31.7">4</text>
<text x="153.8" y="34.3">5</text>
<text x="221.1" y="30.5">2</text>
<text x="221.1" y="33">3</text>
<text x="285.3" y="35.9">A</text>
<text x="45.9" y="36.8">1</text>
<text x="117.6" y="36.2">1</text>
<text x="117.6" y="38.7">2</text>
<text x="117.6" y="41.3">3</text>
<text x="141.6" y="37.8">P_3</text>
<text x="153.8" y="36.8">6</text>
<text x="171.2" y="40.7" transform="rotate(-90 171.2 40.7)">8</text>
<text x="173.7" y="40.7" transform="rotate(-90 173.7 40.7)">7</text>
<text x="221.1" y="40.6">1</text>
<text x="117.6" y="43.8">4</text>
<text x="117.6" y="46.3">5</text>
<text x="221.1" y="43.2">2</text>
<text x="221.1" y="45.7">3</text>
<text x="42.1" y="53.3">1</text>
<text x="117.6" y="51.4">1</text>
<text x="117.6" y="54">2</text>
<text x="141.6" y="51.8">P_1</text>
<text x="141.6" y="49.2">P_0</text>
<text x="153.8" y="48.3">1</text>
<text x="153.8" y="50.8">2</text>
<text x="153.8" y="53.3">3</text>
<text x="42.1" y="55.9">2</text>
<text x="117.6" y="56.5">3</text>
<text x="117.6" y="59">4</text>
<text x="138.7" y="54.3">CAN_H</text>
<text x="138.9" y="56.9">CAN_L</text>
<text x="141.6" y="59.4">P_2</text>
<text x="153.8" y="55.9">4</text>
<text x="153.8" y="58.4">5</text>
<text x="221.1" y="54.6">1</text>
<text x="221.1" y="57.1">2</text>
<text x="221.1" y="59.7">3</text>
<text x="42.1" y="62.2">1</text>
<text x="42.1" y="64.8">2</text>
<text x="117.6" y="61.6">5</text>
<text x="141.6" y="61.9">P_3</text>
<text x="153.8" y="61">6</text>
<text x="171.2" y="64.9" transform="rotate(-90 171.2 64.9)">8</text>
<text x="173.7" y="64.9" transform="rotate(-90 173.7 64.9)">7</text>
<text x="42.1" y="71.1">1</text>
<text x="117.6" y="66.7">1</text>
<text x="117.6" y="69.2">2</text>
<text x="117.6" y="71.7">3</text>
<text x="42.1" y="73.7">2</text>
<text x="117.6" y="74.3">4</text>
<text x="117.6" y="76.8">5</text>
<text x="117.6" y="83.2">1</text>
<text x="10.3" y="85.9">B</text>
<text x="42.1" y="88.9">1</text>
<text x="117.6" y="85.7">2</text>
<text x="117.6" y="88.3">3</text>
<text x="285.3" y="85.9">B</text>
<text x="42.1" y="91.4">2</text>
<text x="117.6" y="90.8">4</text>
<text x="117.6" y="93.3">5</text>
<text x="42.1" y="101">3</text>
<text x="42.1" y="98.4">4</text>
<text x="117.6" y="100.3">1</text>
<text x="42.1" y="106">1</text>
<text x="42.1" y="103.5">2</text>
<text x="117.6" y="102.9">2</text>
<text x="117.6" y="105.4">3</text>
<text x="117.6" y="107.9">4</text>
<text x="169.1" y="106.7">1</text>
<text x="42.1" y="113">4</text>
<text x="117.6" y="110.5">5</text>
<text x="169.1" y="109.2">2</text>
<text x="169.1" y="111.8">3</text>
<text x="42.1" y="118.1">2</text>
<text x="42.1" y="115.6">3</text>
<text x="117.6" y="116.8">1</text>
<text x="117.6" y="119.4">2</text>
<text x="169.1" y="114.3">4</text>
<text x="42.1" y="120.6">1</text>
<text x="117.6" y="121.9">3</text>
<text x="117.6" y="124.5">4</text>
<text x="169.1" y="125.7">1</text>
<text x="42.1" y="130.8">3</text>
<text x="42.1" y="128.3">4</text>
<text x="117.6" y="127">5</text>
<text x="169.1" y="128.3">2</text>
<text x="169.1" y="130.8">3</text>
<text x="10.3" y="135.9">C</text>
<text x="42.1" y="135.9">1</text>
<text x="42.1" y="133.3">2</text>
<text x="169.1" y="133.3">4</text>
<text x="285.3" y="135.9">C</text>
<text x="169.1" y="143.5">1</text>
<text x="42.1" y="147.9">1</text>
<text x="42.1" y="145.4">2</text>
<text x="169.1" y="146">2</text>
<text x="169.1" y="148.6">3</text>
<text x="212.2" y="147.9">1</text>
<text x="221.1" y="147.9">2</text>
<text x="269.4" y="144.8">1</text>
<text x="269.4" y="147.3">2</text>
<text x="269.4" y="149.9">3</text>
<text x="42.1" y="154.3">2</text>
<text x="106.8" y="153.7">1</text>
<text x="106.8" y="151.1">2</text>
<text x="169.1" y="151.1">4</text>
<text x="212.2" y="150.5">3</text>
<text x="212.2" y="153">5</text>
<text x="212.2" y="155.6">7</text>
<text x="221.1" y="150.5">4</text>
<text x="221.1" y="153">6</text>
<text x="221.1" y="155.6">8</text>
<text x="269.4" y="152.4">4</text>
<text x="269.4" y="154.9">5</text>
<text x="42.1" y="156.8">1</text>
<text x="106.8" y="161.3">2</text>
<text x="212.2" y="158.1">9</text>
<text x="220.6" y="158.1">10</text>
<text x="269.4" y="157.5">6</text>
<text x="42.1" y="165.7">1</text>
<text x="42.1" y="163.2">2</text>
<text x="106.8" y="163.8">1</text>
<text x="106.8" y="174">1</text>
<text x="106.8" y="171.4">2</text>
<text x="10.3" y="185.9">D</text>
<text x="285.3" y="185.9">D</text>
<text x="35" y="199.9">1</text>
<text x="85" y="199.9">2</text>
<text x="135" y="199.9">3</text>
<text x="185" y="199.9">4</text>
<text x="235" y="199.9">5</text>
<text x="285" y="199.9">6</text>
</g>
<g font-size="1.8" fill="#008484">
<text x="49.7" y="32">J9</text>
<text x="119.8" y="34.5">J19</text>
<text x="176.3" y="33.9">CAN_IN</text>
<text x="176.5" y="31.6">J22</text>
<text x="228.2" y="30.7">TP1</text>
<text x="54" y="37.3" transform="rotate(-90 54 37.3)">V_IN</text>
<text x="172.1" y="37.3" transform="rotate(-90 172.1 37.3)">SHIELD_2</text>
<text x="174.6" y="37.3" transform="rotate(-90 174.6 37.3)">SHIELD_1</text>
<text x="125.7" y="43.4" transform="rotate(-90 125.7 43.4)">IO_0</text>
<text x="228.2" y="43.4">TP2</text>
<text x="119.8" y="49.8">J20</text>
<text x="125.7" y="58.7" transform="rotate(-90 125.7 58.7)">IO_1</text>
<text x="176.1" y="58">CAN_OUT</text>
<text x="176.5" y="55.7">J23</text>
<text x="228.2" y="57.3">TP3</text>
<text x="119.8" y="65">J21</text>
<text x="172.1" y="61.5" transform="rotate(-90 172.1 61.5)">SHIELD_2</text>
<text x="174.6" y="61.5" transform="rotate(-90 174.6 61.5)">SHIELD_1</text>
<text x="170.5" y="70.7">C86</text>
<text x="125.7" y="73.9" transform="rotate(-90 125.7 73.9)">IO_2</text>
<text x="169.8" y="73.3">4n7 100V</text>
<text x="183.3" y="73.4">R20</text>
<text x="183.4" y="75.7">100K</text>
<text x="119.8" y="81.5">J16</text>
<text x="119.8" y="98.7">J17</text>
<text x="171.2" y="103.8">J24</text>
<text x="177.2" y="113.8" transform="rotate(-90 177.2 113.8)">DRIVER_0</text>
<text x="119.8" y="115.2">J18</text>
<text x="171.2" y="122.8">J25</text>
<text x="177.2" y="132.8" transform="rotate(-90 177.2 132.8)">DRIVER_1</text>
<text x="171.2" y="140.6">J26</text>
<text x="215.7" y="143.3">J28</text>
<text x="214" y="145.6">SPI_DB</text>
<text x="275.4" y="149.7">J32</text>
<text x="177.2" y="150.6" transform="rotate(-90 177.2 150.6)">DRIVER_2</text>
<text x="275.1" y="152">SWD</text>
</g>
<g font-size="1.4" fill="#008484">
<text x="228.2" y="32.7">TP_D0</text>
<text x="228.2" y="45.4">TP_D1</text>
<text x="44.5" y="59.2">J10</text>
<text x="48.8" y="57.1" transform="rotate(-90 48.8 57.1)">OUT_0</text>
<text x="228.2" y="59.3">TP_D2</text>
<text x="44.5" y="68.1">J11</text>
<text x="48.8" y="66" transform="rotate(-90 48.8 66)">OUT_1</text>
<text x="44.5" y="76.3">J12</text>
<text x="48.8" y="74.9" transform="rotate(-90 48.8 74.9)">OUT_2</text>
<text x="44.9" y="94.7">J2</text>
<text x="50" y="91" transform="rotate(-90 50 91)">VIN GND</text>
<text x="125.6" y="90" transform="rotate(-90 125.6 90)">IO_3</text>
<text x="44.9" y="97.3">J6</text>
<text x="50" y="107.3" transform="rotate(-90 50 107.3)">OUT_3</text>
<text x="125.6" y="107.2" transform="rotate(-90 125.6 107.2)">IO_4</text>
<text x="44.9" y="111.9">J7</text>
<text x="50" y="121.9" transform="rotate(-90 50 121.9)">OUT_4</text>
<text x="125.6" y="123.7" transform="rotate(-90 125.6 123.7)">IO_5</text>
<text x="44.9" y="127.1">J8</text>
<text x="50" y="137.1" transform="rotate(-90 50 137.1)">OUT_5</text>
<text x="44.9" y="144.3">J3</text>
<text x="48.8" y="149.2" transform="rotate(-90 48.8 149.2)">OUT_6</text>
<text x="109.3" y="150">J13</text>
<text x="44.9" y="153.2">J4</text>
<text x="113.5" y="155.4" transform="rotate(-90 113.5 155.4)">TEMP_0</text>
<text x="48.8" y="158.1" transform="rotate(-90 48.8 158.1)">OUT_7</text>
<text x="109.3" y="160.1">J14</text>
<text x="45.6" y="162">J5</text>
<text x="49.4" y="167" transform="rotate(-90 49.4 167)">OUT_8</text>
<text x="113.5" y="165.6" transform="rotate(-90 113.5 165.6)">TEMP_1</text>
<text x="109.4" y="169.9">J15</text>
<text x="113.5" y="175.7" transform="rotate(-90 113.5 175.7)">TEMP_2</text>
</g>
<text font-size=".7" x="177.8" y="44">CAN_SHD_GND</text>
</svg>
